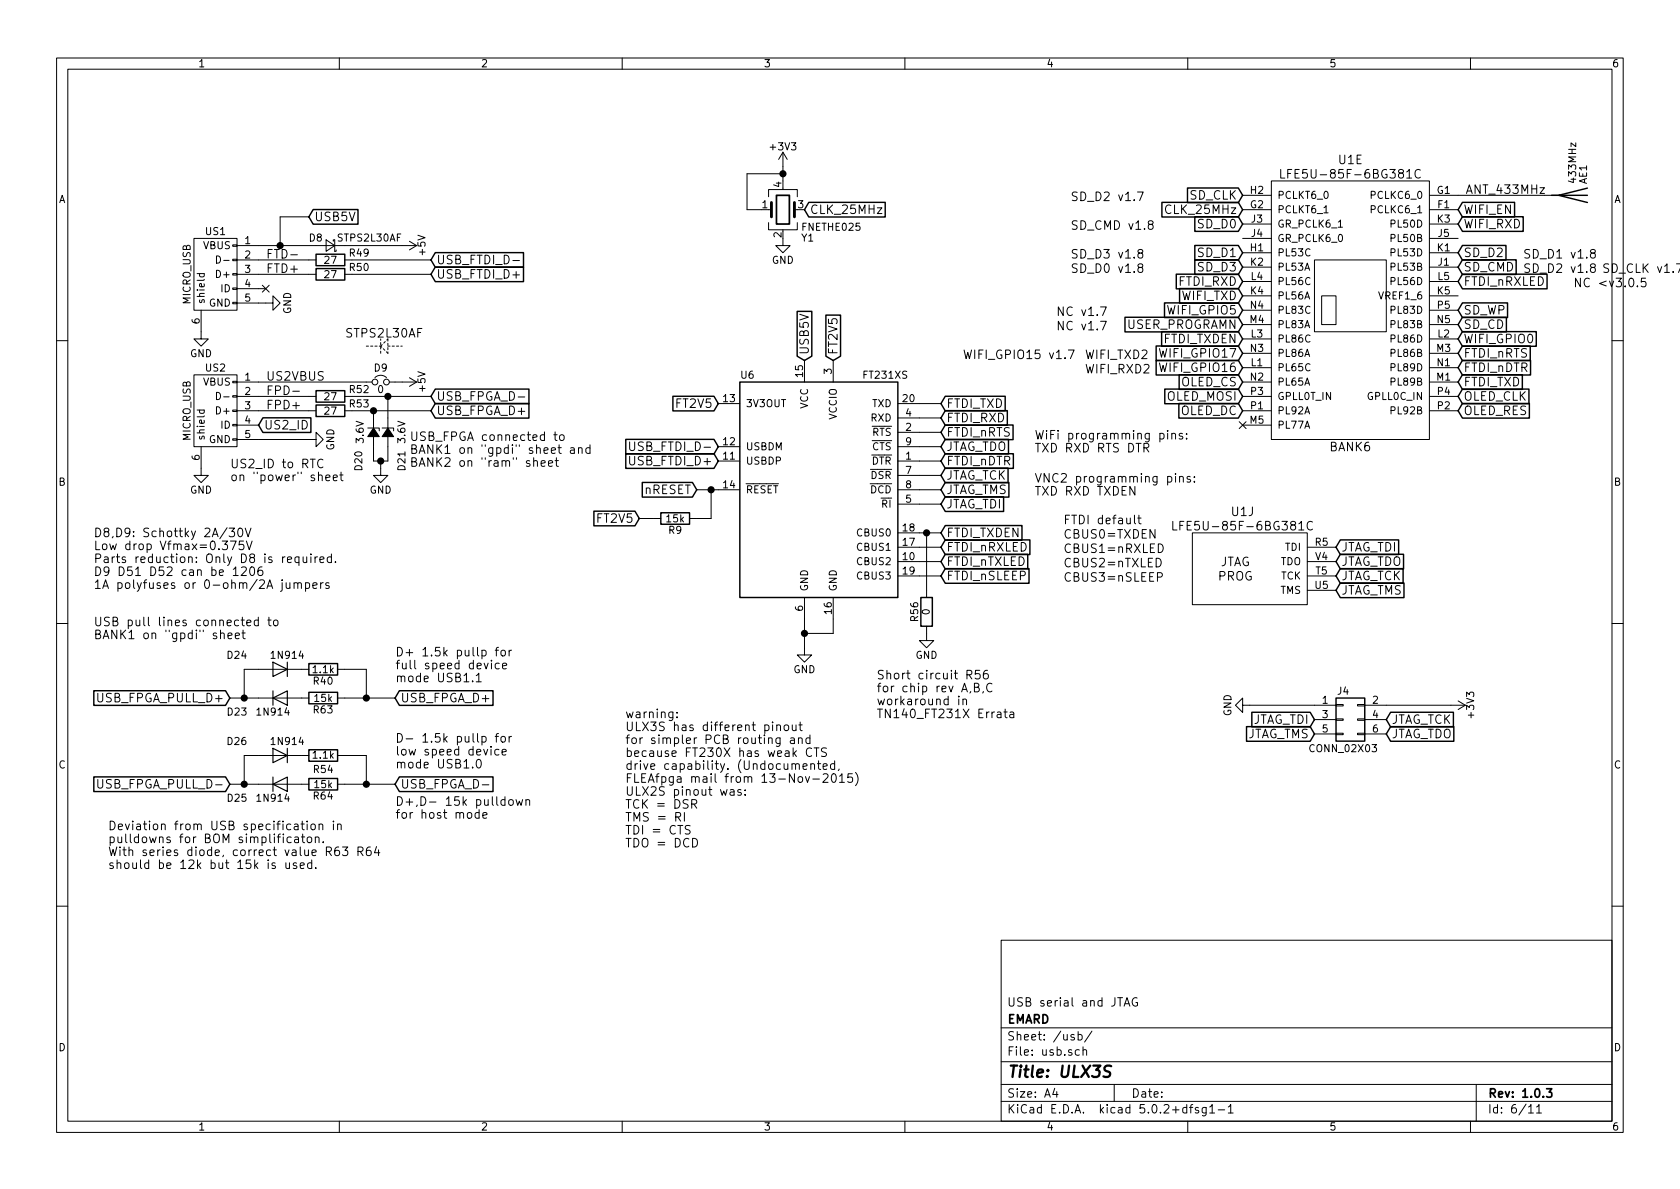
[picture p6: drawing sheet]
<svg xmlns="http://www.w3.org/2000/svg" width="297mm" height="210mm" viewBox="0 0 297 210" stroke-linecap="round" stroke-linejoin="round" font-family="sans-serif">
<g fill="none" stroke="#000" stroke-width=".18">
<path d="M10 10.3h277v189.9h-277zM12 12.2h273v186.1h-273zM60 10.3v1.9M110 10.3v1.9M160 10.3v1.9M210 10.3v1.9M260 10.3v1.9M54.6 38.3h-5.1v5.1M135.9 34.8v-1.3h5.1v1.3M135.9 39.4v1.2h5.1v-1.2M135.9 37.1h.5M138.4 30.7h-6.3v6.4h2.5"/>
<path d="M138.4 26.9v5.1M138.4 26.9l-.7 1.3M138.4 26.9l.8 1.3M140.5 37.1h.5M155.1 36.7h.8l-.8 1.1h.8M201.1 34h1l-.6 1.5M203.3 39.7l-.2-.2v-.3l.2-.2 .5 .2 .1 .2-.2 .2-.6 .2v.6a.48 .48 0 0 0 .7 0 .48 .48 0 0 0-.1-.7h-.1M219.7 34.5h5.1M219.7 37.1h5.1M219.7 39.6h5.1M224.8 32h27.9v45.7h-27.9zM226.4 30v1.5h.8"/>
<path d="M234.1 37.6h.7M251.1 30.1a.62 .62 0 0 0-.7 0 .62 .62 0 0 0-.2 .7 .56 .56 0 0 0 .3 .6 .56 .56 0 0 0 .6-.1M252.7 34.5h22.9M252.7 37.1h5.1M252.7 39.6h5.1M34.3 42.2h7.6v12.7h-7.6zM34.8 48.4h1.3M35.3 48.4v.3l.2 .3 .6-.1v-.5M35.6 54.9v5h1.2l-1.2 1.3-1.3-1.3h1.3M38.3 45.3a.64 .64 0 0 1 .7 .6 .64 .64 0 0 1-.7 .6zM39.5 46h1M41.1 43.3h.8v.3h-.8z"/>
<path d="M41.1 45.8h.8v.3h-.8zM41.1 48.4h.8v.2h-.8zM41.1 50.9h.8v.3h-.8zM41.1 53.5h.8v.2h-.8zM41.9 53.6h6.4v-1.3l1.2 1.3-1.2 1.3v-1.3M41.9 43.4h31.8M41.9 46h14M41.9 48.5h14M41.9 51h5.1M46.4 50.4l1.2 1.3M47.6 50.4l-1.2 1.3M51.4 45.1h1.2"/>
<path d="M57.7 42.4l1.5 1-1.5 1zM58.9 42.7v-.3h.3v2h.2v-.2M61 46h15.2M61 48.5h15.2M72.4 42.7l1.3 .7M73.7 43.4l-1.3 .8M90.7 46.1h1.1M138.4 42.2v1.2h1.3l-1.3 1.3-1.2-1.3h1.2M194.6 56.8h1l-.7 1.5M194.6 54.3h1l-.7 1.5M201.5 44.7l-.3-.2 .1-.3 .2-.1 .5 .1-.1 .5-.6 .1a.48 .48 0 0 0 0 .8 .48 .48 0 0 0 .7-.1l.1-.4-.3-.4M201.5 47.3l-.3-.3 .1-.2 .2-.1 .5 .1-.1 .4-.6 .2a.48 .48 0 0 0 0 .7 .48 .48 0 0 0 .7-.1l.1-.4-.3-.3"/>
<path d="M219.7 44.7h5.1M219.7 47.2h5.1M219.7 59.9h5.1M219.7 42.2h5.1M219.7 52.3h5.1M219.7 49.8h5.1M219.7 57.4h5.1M219.7 54.9h5.1M232.4 46h12.7v12.7h-12.7zM233.7 52.3h2.5v5.1h-2.5zM236.6 40.2h.8M252.7 44.7h5.1"/>
<path d="M252.7 47.2h5.1M252.7 59.9h5.1M252.7 42.2h5.1M252.7 52.3h5.1M252.7 49.8h5.1M252.7 57.4h5.1M252.7 54.9h5.1M281.5 47.3l-.3-.3 .1-.2 .2-.1 .5 .1-.1 .4-.5 .2a.48 .48 0 0 0 0 .7 .48 .48 0 0 0 .6-.1l.1-.4-.3-.3M281.5 44.7l-.3-.2 .1-.3 .2-.1 .5 .1-.1 .5-.5 .1a.48 .48 0 0 0 0 .8 .48 .48 0 0 0 .6-.1l.1-.4-.3-.4M289.5 50.6v.1M291 49.2h-.8v.7l.2-.1h.5l.1 .3v.5l-.2 .1h-.4l-.2-.1M296.4 46.7h.7"/>
<path d="M297.1 47.5l-.3 .7M10 60.2h2M34.3 66.3h7.6v12.7h-7.6zM34.8 72.5h1.3M35.3 72.5v.4l.2 .2 .6-.1v-.5M35.6 79v5.1h1.2l-1.2 1.2-1.3-1.2h1.3M38.3 69.4a.64 .64 0 0 1 .7 .6 .64 .64 0 0 1-.7 .7zM39.5 70.2h1M41.1 67.4h.8v.3h-.8zM41.1 70h.8v.2h-.8zM41.1 72.5h.8v.3h-.8zM41.1 75.1h.8v.2h-.8z"/>
<path d="M41.1 77.6h.8v.2h-.8zM41.9 77.7h14v-1.3l1.2 1.3-1.2 1.3v-1.3M41.9 67.6h23.9M41.9 70.1h14M41.9 72.6h14M41.9 75.2h3.8M51.8 69.2h1.1M61 70.1h15.2M61 72.6h15.2M65 75.7h2.1v.5M66.3 66.8a1.41 1.41 0 0 1 2 0M67.6 75.7h2v.5"/>
<path d="M68.6 70.1v11.4h-2.6v-8.9M68.8 67.6h4.9M72.4 66.8l1.3 .8M73.7 67.6l-1.3 .7M91.6 70.2h1.2M97.9 76.9h.6M98.1 76.4v1.3l.4 .2M98.7 79.2h.5M98.9 78.7v1.3v.1l.3 .1M99 77l.2-.1 .5 .1v.6l-.1 .2-.4 .1-.2-.2zM100.9 79.2h.6v1M101.5 79.5l-.5 .1a.31 .31 0 0 0-.2 .3 .31 .31 0 0 0 .2 .3l.5-.1"/>
<path d="M102.3 79.3l.2-.1h.4v1M102.3 79.2v1M104.3 79.2h-.4l-.2 .1v.7a.48 .48 0 0 0 .6 .1M104.3 78.7v1.5M111.3 78.2l.1 1.3a.48 .48 0 0 0 .7 0l.1-1.3M127 79h3.8M127 71.4h3.8M142.2 63.7v3.9M147.3 63.7v3.9M158.7 76.4h7.7M158.7 73.9h7.7M158.7 79h7.7"/>
<path d="M158.7 71.4h7.7M188.9 61.9h1l-.6 1.5M202.3 79.2l.7-.1 .1-.2-.1-.4-.2-.1h-.5v1.5M202.6 79.2l.5 .7M206.5 76.1v.1M206.5 76.6v1M207.2 76.8l.2-.2 .4 .1v.9M207.2 76.6v1M209.1 76.7a.37 .37 0 0 0-.6 .1l.1 .3 .5 .2-.2 .3h-.4M209.8 77.5v.1M209.8 76.7v.1M219.1 74.6l1.2 1.2"/>
<path d="M219.7 67.6h5.1M219.7 70.1h5.1M219.7 72.6h5.1M219.7 75.2h5.1M219.7 65h5.1M219.7 62.5h5.1M220.3 74.6l-1.2 1.2M252.7 67.6h5.1M252.7 70.1h5.1M252.7 72.6h5.1M252.7 65h5.1M252.7 62.5h5.1"/>
<path d="M285 60.2h2M40.2 93.3l-1.3 2M40.5 93.4h1l-.5 .6 .4 .1v.7l-.2 .1h-.5l-.2-.1M40.7 95.7h1.1l-.7 1.5M42.2 93.5l.2-.1a.82 .82 0 0 1 .6 .6 .82 .82 0 0 1-.3 .8l-.2 .1a.84 .84 0 0 1-.3-1.4zM43.1 95.7h-.8v.7l.2-.1h.5l.1 .2v.5l-.3 .2h-.3l-.2-.2M43.4 93.4l.5 1.5 .5-1.5M43.6 95.7l.5 1.5 .5-1.5M50.8 99l.8-.2-.1-.3h-.4l-.3 .2 .1 .7h.6M52.9 98.5h-.5l-.2 .1v.7a.48 .48 0 0 0 .7 .1M52.9 98.5v1.5M53.6 98.5l.1 .9 .3 .1 .2-.2"/>
<path d="M54.2 98.5v1M55 98v.1M55 98.5v1M55.7 98.5v1M56.1 98.5h-.3l-.1 .2M56.6 99l.7-.2-.1-.3h-.4l-.2 .2v.7h.6M57.1 81.3a.62 .62 0 0 0-.7 0 .62 .62 0 0 0-.2 .8 .57 .57 0 0 0 .3 .5 .57 .57 0 0 0 .6 0M57.6 84.5l.7-.2v-.2l-.5-.1-.2 .2 .1 .7h.6M58.6 98.5h-.4l-.3 .1v.7a.48 .48 0 0 0 .7 .1M58.6 98v1.5M58.9 84.5l.7-.2v-.2l-.5-.1-.2 .2 .1 .7h.6M59.3 99.3v.2"/>
<path d="M60.1 84h.6M60.3 83.5v1.3l.4 .2M67.3 81.5v2.6h1.3l-1.3 1.2-1.3-1.2h1.3M94.4 81.6l.2-.1h.3l.1 1M95.7 82l.7-.2-.1-.3h-.4l-.2 .2 .1 .7h.5M97 82l.7-.2-.1-.3h-.4l-.2 .2 .1 .7h.5M98.4 80.9v1.3v.2l.3 .1M113 91.7h3.8M123.2 86.6h7.6M125.7 86.6v5.1h-3.8M127 81.5h3.8M158.7 81.5h7.7"/>
<path d="M158.7 89.1h7.7M158.7 84.1h7.7M158.7 86.6h7.7M158.7 99.3h7.7M158.7 96.8h7.7M158.7 94.2h7.7M163.8 94.2v11.5M200.6 91.1v1.3l.2 .2M200.7 86v1.5l-.9-1.5v1.5M201.2 91.6h.6M201.4 91.1v1.3v.2h.4M204.2 93.6v1.6l-.9-1.6v1.6"/>
<path d="M204.4 98.7a.77 .77 0 0 1 .9 .8 .77 .77 0 0 1-.9 .7zM204.8 96.2a.77 .77 0 0 1 .9 .7 .77 .77 0 0 1-.9 .8zM207.4 92.2v1.5h.7M207.8 83.7v.2M207.8 84.2v1.1M208.6 84.4v-.1a.37 .37 0 0 1 .6 .1v.9M208.6 84.2v1.1M210.4 84.3l-.3-.1-.2 .2v.3l.5 .1v.4h-.5M210.8 94.2h20.3v12.7h-20.3zM211.2 85.1v.2M211.2 84.3v.1M231.1 99.3h5.1"/>
<path d="M231.1 96.8h5.1M232.1 92.3a.62 .62 0 0 0-.8 0 .62 .62 0 0 0-.2 .8 .56 .56 0 0 0 .3 .5 .56 .56 0 0 0 .7 0M10 110.3h2M39 112.1l.1-.1a.37 .37 0 0 1 .5 .1v.8M40.3 112.4l.7-.1-.1-.3-.4-.1-.2 .2 .1 .8h.5M41.2 100.7l.5-.5v1.6M41.2 101.8h.9M41.6 112.4l.7-.1v-.3l-.5-.1-.2 .2 .1 .8h.6M42.6 109.6h.6M42.7 100.4l.6-.2 .2 .2 .1 .3-1 1.1h1M42.8 111.9h.6M42.8 109.1v1.3l.4 .3"/>
<path d="M43 111.4v1.3l.1 .2h.3M43.6 110.2l.8-.2-.1-.3-.4-.1-.3 .2 .1 .8h.6M44.3 100.4l.4-.2a.97 .97 0 0 1 0 1.6 .84 .84 0 0 1-.4-1.4zM45.7 109.7l-.5-.1-.2 .2v.7a.48 .48 0 0 0 .7 .1M45.7 109.1v1.6M46.3 100.2a.62 .62 0 0 0-.7 .7l.1 .7a.48 .48 0 0 0 .7 0l.1-.5-.2-.2-.4-.1-.3 .3M47.3 109.6h.6M47.5 109.1v1.3l.1 .2 .3 .1M48.4 109.8l.2-.2 .5 .2v.6l-.1 .2-.4 .1-.2-.2zM49.9 103v1.3l-.3 .3M49.9 102.5v.2M50.6 103l.1 1 .4 .1 .2-.2"/>
<path d="M51.3 103v1.1M52 103.2l.2-.2 .4 .1 .1 1M52 103v1.1M52.7 103.2l.2-.2 .3 .1 .1 1M54 103.1l.5-.1 .2 .2v.7a.48 .48 0 0 1-.7 .1M54 103v1.6M54.6 118.4h-11.4v5M55.3 103.6l.8-.2-.1-.3-.5-.1-.2 .2 .1 .8h.6M56.7 103v1.1M57.1 103l-.3 .1-.1 .2M58.2 103.1l-.4-.1-.2 .2 .1 .3 .5 .1v.4h-.6M59.7 118.4h5.1v5"/>
<path d="M84.2 119.5l.5-.5v1.6M86.9 116.8v.1M86.9 117.3v1M87.6 115h.5M88.1 114.5l-.3 .2v1.3M88.3 117.3h-.5l-.2 .2v.5l.1 .2h.6M88.6 115.1l.2-.1 .5 .1 .1 .6-.2 .2-.4 .1-.2-.2zM88.8 117.8l.8-.2-.1-.3h-.4l-.3 .2 .1 .7h.6M90 115v1M90.4 115l-.4 .3M142.2 105.7v10.1h1.3l-1.3 1.3-1.2-1.3h1.2M147.3 105.7v6.3h-5.1"/>
<path d="M158.7 101.8h7.7M163.8 110.7v2.6h1.3l-1.3 1.2-1.2-1.2h1.2M171 119.3l.7-.1 .1-.2v-.3l-.2-.2h-.6v1.6M171.3 119.3l.5 .8M173.2 118.5h-.7l-.1 .7 .2-.1 .6 .1 .1 .2-.1 .5-.2 .2h-.4l-.2-.2M174.6 118.5a.62 .62 0 0 0-.7 .7v.7a.48 .48 0 0 0 .8 0l.1-.5-.2-.2-.4-.1-.3 .3M204.6 102.1l.8-.1 .1-.2-.1-.4-.2-.1h-.6v1.5M231.1 101.8h5.1M231.1 104.4h5.1M285 110.3h2M17.3 137.8v1.4a.48 .48 0 0 0 .8 0l.1-1.4M40.6 123.4h14"/>
<path d="M40.6 138.7h14M54.6 133.6h-11.4v5.1M59.7 133.6h5.1v5.1M59.7 123.4h10.1M59.7 138.7h10.1M83.6 120.4v.2M84.2 120.6h.9M84.4 134.4l.2-.1a.82 .82 0 0 1 .6 .6 .82 .82 0 0 1-.3 .8l-.2 .1a.84 .84 0 0 1-.3-1.4zM85.2 130.3l.5-.1 .3 .3v.4l-.2 .3h-.6M85.3 138.8h1.1M86.8 132v.1M86.8 132.5v1"/>
<path d="M87.6 130.2h.5M88.1 129.7l-.3 .2v1.3M88.2 132.6l-.4-.1-.3 .3v.4l.1 .2h.6M88.6 130.3l.2-.1 .5 .1 .1 .6-.2 .3h-.4l-.2-.1zM88.8 133l.7-.1-.1-.3-.4-.1-.2 .2v.7h.6M90 130.2v1M90.4 130.2l-.4 .3M119.7 126.8v.1M119.7 126v.1M129.1 139.7h.6l.1 .9M129.8 140h-.5a.3 .3 0 0 0-.3 .3 .3 .3 0 0 0 .3 .3h.5M131 139.7l-.3-.1-.3 .2 .1 .2 .5 .2v.4h-.6"/>
<path d="M131.7 139.7v.1M136.6 127.7v.1M136.6 128.2v1M137.3 128.3l.2-.1 .4 .1 .1 .9M137.3 128.2v1M137.9 130.5v1.2l-.3 .3-.3-.1M137.9 130.6l-.4-.1-.2 .1v.7a.48 .48 0 0 0 .6 .1M138.7 128.3l.2-.1 .5 .1v.6l-.1 .2-.4 .1-.2-.1zM139.8 130.6h.6l.1 .9M140.1 128.2l.1 .9 .3 .1 .2-.1M140.5 130.8l-.5 .1a.3 .3 0 0 0-.3 .3 .3 .3 0 0 0 .3 .3l.5-.1M140.7 128.2v1"/>
<path d="M141.2 130.6a.37 .37 0 0 1 .6 .1v.8M141.2 130.5v1M141.2 128.2h.6M141.5 127.7v1.3l.3 .2M142 135.6l.7-.2-.1-.3-.4-.1-.2 .2 .1 .8h.5M143.2 130.6l-.4-.1-.3 .3 .1 .6h.6M143.2 130v1.5M143.4 135.2v-.1a.37 .37 0 0 1 .6 .1v.9M143.4 135v1.1M143.5 132.4a.62 .62 0 0 0-.7 0 .62 .62 0 0 0-.2 .7 .56 .56 0 0 0 .3 .6 .56 .56 0 0 0 .6-.1M143.7 137.8h1.2M143.9 132.3h.9"/>
<path d="M144.4 132.3v1.5M144.5 135h.6M144.7 134.5v1.3l.1 .2 .3 .1M145.5 135.6l.8-.2-.1-.3-.5-.1-.2 .2 .1 .8h.6M145.5 137l.6-.2 .2 .2 .1 .3-.9 1h.9M146.1 132.3a.68 .68 0 0 0-.8 .1v.4l.7 .4v.4a.62 .62 0 0 1-.8 .1M147.1 137l.2-.2a.81 .81 0 0 1 .4 1.4l-.2 .1a.84 .84 0 0 1-.4-1.3zM147.6 135.1l-.5-.1-.3 .3v.5l.2 .2h.6M147.6 134.5v1.6M148.4 136l-.2 .3M148.4 137.3l.5-.5v1.5M148.4 138.3h.9"/>
<path d="M150.7 136.8h-.7l-.1 .7 .2-.1 .5 .1 .1 .2v.5l-.2 .1h-.4l-.2-.1M151.3 136.6a1.7 1.7 0 0 1 0 2.3M169.5 123.6v1M170.3 123.7l.2-.1 .3 .1 .1 .9M170.3 123.6v1M172.3 121.5h.5l.2-.1 .1-.3-.3-.3h-.5v1.5h.5l.4-.3a.41 .41 0 0 0-.4-.5M173.9 122.3l-.2 .2M175.4 120.9a.62 .62 0 0 0-.8 .1 .62 .62 0 0 0-.2 .7 .57 .57 0 0 0 .3 .6 .57 .57 0 0 0 .7-.1M177.5 125.9h.6M177.7 125.4v1.3l.4 .2M178.6 126h.6v.9M179.2 126.3h-.5a.3 .3 0 0 0-.2 .3 .3 .3 0 0 0 .2 .3l.5-.1"/>
<path d="M219.7 124.7v-1.3l-1.3 1.3 1.3 1.3v-1.3h16.5M232.4 127.2h3.8M232.4 129.8h3.8M236.2 129.7h1.3v.2h-1.3zM236.2 127.1h1.3v.3h-1.3zM236.2 124.6h1.3v.2h-1.3zM240 129.7h1.3v.2h-1.3zM240 127.1h1.3v.3h-1.3zM240 124.6h1.3v.2h-1.3zM241.3 124.7h17.8M241.3 127.2h3.8M241.3 129.8h3.8"/>
<path d="M257.8 123.9l1.3 .8M259.1 124.7l-1.3 .8M48.6 152.6h-.3l-.2 .2v.2l.5 .2v.3h-.5M50.5 152.6l.1 .9 .4 .1 .2-.2M51.2 152.6v1M51.5 148.1l-.4-.1-.3 .1v.8a.48 .48 0 0 0 .7 0M52.1 148.1h.6l.1 .9M52.4 152.6a.37 .37 0 0 0-.6 .2l.1 .2 .6 .3-.2 .3-.5-.1M52.8 148.4h-.5a.31 .31 0 0 0-.2 .3 .31 .31 0 0 0 .2 .3l.5-.1M53.1 153.1l.7-.2-.1-.3h-.4l-.2 .2 .1 .7h.5M53.2 145.7h.6M53.3 148h.6"/>
<path d="M53.4 145.2v1.3l.4 .2M53.5 147.5v1.3l.4 .2M54.3 145.2v.1M54.3 145.7v1M54.4 148.1l.2-.1 .4 .1 .1 .6-.1 .2-.4 .1-.2-.1zM55 145.8l.2-.1 .5 .1 .1 .6-.2 .3h-.4l-.2-.1zM55.1 152.6h-.4l-.2 .1v.7a.48 .48 0 0 0 .6 .1M55.1 152.1v1.5M55.8 148.1a.37 .37 0 0 1 .6 .1v.8M55.8 148v1M55.8 153.4v.2M56.4 145.8h.1a.37 .37 0 0 1 .6 .1v.8"/>
<path d="M56.4 145.7v1M57.1 148.9v.1M57.7 150.6l.7-.1 .2-.2-.1-.4-.2-.1h-.6v1.5M58.1 150.6l.5 .7M59 145.2v.1M59 145.7v1M59.7 145.8l.2-.1 .3 .1 .1 .9M59.7 145.7v1M59.9 149.8a.59 .59 0 0 0-.7 .6v.7a.48 .48 0 0 0 .8 0v-.5l-.1-.2h-.4l-.3 .2M60.6 149.8h.9l-.5 .6 .4 .1v.6l-.2 .2h-.4l-.2-.2M63.3 150.6l.7-.1 .2-.2-.1-.4-.2-.1h-.6v1.5M63.7 150.6l.5 .7"/>
<path d="M65.5 149.8a.59 .59 0 0 0-.7 .6v.7a.48 .48 0 0 0 .8 0v-.5l-.1-.2h-.5l-.2 .2M66.6 149.7l-.4 1.1h1M66.9 150.3v1M84.7 143.8l-.4-.1-.3 .3v.4l.2 .2h.5M84.7 143.2v1.5M85.4 144.2l.7-.2-.1-.2-.4-.1-.2 .2v.7h.6M89.3 141.5l-.5-.1-.2 .3v.4l.1 .2h.6M89.3 140.9v1.5M90 141.5l.2-.1 .5 .1 .1 .6-.2 .2-.4 .1-.2-.1zM91.2 141.4l.3 1 .3-.7 .3 .7 .3-1M93 141.5h.1a.37 .37 0 0 1 .5 .1v.8M93 141.4v1"/>
<path d="M119.5 144.5l.7-.1 .1-.2v-.4l-.2-.1h-.6v1.5M119.8 144.5l.5 .7M121 143.7v1.5M122 146a.62 .62 0 0 0-.8 .1v.5l.7 .2 .1 .4-.3 .3-.5-.1M122.3 142.2l.7-.1 .2-.2-.1-.4-.2-.1h-.6v1.5M122.5 148.3a.77 .77 0 0 1 .8 .7 .77 .77 0 0 1-.8 .8zM122.7 142.2l.5 .7M131.7 140.5v.1M10 160.2h2M177 166.3h108v32h-108zM197.6 176.4h.9M198.8 177.9l.5-1.5 .5 1.5"/>
<path d="M198.9 177.5h.7M201 176.5a.7 .7 0 0 0-.8 .7 .7 .7 0 0 0 .8 .6l.1-.5h-.3M285 160.2h2M60 198.3v1.9M110 198.3v1.9M160 198.3v1.9M177 194.8h108M177 191.8h108M177 187.8h108M177 181.8h108M186.5 192.5l-.4 1h1M186.8 193v1"/>
<path d="M189.9 183a.37 .37 0 0 0-.6 .1l.1 .3 .5 .1 .1 .1-.2 .3-.5-.1M190.6 183l.5-.1 .2 .3v.6l-.2 .1-.5-.1M190.6 182.4v1.5M190.8 185.7l-.4-.1-.3 .3 .1 .6 .2 .1 .4-.1M191.5 185.7l.2-.1 .3 .1 .1 .9M191.5 185.1v1.5M193.1 182.3l-1.3 2M197 191.8v3M210 198.3v1.9M210.3 195.8h.6M210.9 195.3l-.4 .2v1.3M211.9 195.9l-.4-.1-.2 .2 .1 .3 .5 .1v.3h-.6"/>
<path d="M213.3 195.8v1.2l-.3 .3h-.4M213.3 195.9l-.5-.1-.3 .3 .1 .6 .2 .1 .5-.1M213.9 195.8l.4-.5v1.5M213.9 196.8h.9M215.4 196.3h1.1M217.2 195.8l.4-.5v1.5M217.2 196.8h.8M260 198.3v1.9M261 191.8v6.5M270.3 195.8l.4-.5v1.5M270.3 196.8h.8M271.7 195.8l.4-.5v1.5"/>
<path d="M271.7 196.8h.8"/>
<circle cx="66.3" cy="67.6" r=".51"/>
<circle cx="68.3" cy="67.6" r=".51"/>
</g>
<path d="M137.3 34.5h2.3v5.1h-2.3zM273.5 192.5h.9l-.5 .6 .4 .1v.7l-.2 .1-.6-.1" fill="none" stroke="#000" stroke-width=".3"/>
<path d="M196.5 188.5l-.3-.1-.7 .1a.47 .47 0 0 0-.2 .5 .47 .47 0 0 0 .3 .4l.4 .1a.48 .48 0 0 1 .3 .5 .48 .48 0 0 1-.4 .4l-.8-.1" fill="none" stroke="#000" stroke-width=".41"/>
<g fill="none" stroke="#000" stroke-width=".25">
<path d="M55.4 37.1h7.9v2.5h-7.9l-.8-1.3zM143 35.8h13.5v2.6h-13.5l-.8-1.3zM205.4 35.8h13.5l.8 1.3-.8 1.3h-13.5zM210 33.2h8.9l.8 1.3-.8 1.3h-8.9zM211.3 38.3h7.6l.8 1.3-.8 1.3h-7.6zM258.6 38.3h10.7v2.6h-10.7l-.8-1.3zM258.6 35.8h9.2v2.6h-9.2l-.8-1.3zM274.3 34.5h6.4M280.7 33.3l-5.1 1.2 5.1 1.3M55.9 45h5.1v2h-5.1zM55.9 47.5h5.1v2h-5.1zM77 44.7h15.6v2.6h-15.6l-.8-1.3z"/>
<path d="M77 47.2h15.6v2.6h-15.6l-.8-1.3zM140.9 55.1h2.6v7.9l-1.3 .7-1.3-.7zM146 55.7h2.6v7.3l-1.3 .7-1.3-.7zM198.9 56.1h20l.8 1.3-.8 1.3h-20zM205.4 58.6h13.5l.8 1.3-.8 1.3h-13.5zM205.9 53.6h13l.8 1.3-.8 1.3h-13zM208 48.5h10.9l.8 1.3-.8 1.3h-10.9zM208.6 51h10.3l.8 1.3-.8 1.3h-10.3zM211.3 45.9h7.6l.8 1.3-.8 1.3h-7.6zM211.3 43.4h7.6l.8 1.3-.8 1.3h-7.6zM258.6 58.6h13v2.6h-13l-.8-1.3zM258.6 43.4h7.7v2.6h-7.7l-.8-1.3z"/>
<path d="M258.6 45.9h9.5v2.6h-9.5l-.8-1.3zM258.6 53.6h7.9v2.6h-7.9l-.8-1.3zM258.6 56.1h7.7v2.6h-7.7l-.8-1.3zM258.6 48.5h14.9v2.6h-14.9l-.8-1.3zM46.5 73.9h8.5v2.6h-8.5l-.8-1.3zM55.9 69.1h5.1v2h-5.1zM55.9 71.6h5.1v2.1h-5.1zM77 68.8h16.5v2.6h-16.5l-.8-1.3zM77 71.3h16.5v2.6h-16.5l-.8-1.3zM110.6 77.7h15.6l.8 1.3-.8 1.3h-15.6zM119 70.1h7.2l.8 1.3-.8 1.3h-7.2zM130.8 67.6h27.9v38.1h-27.9z"/>
<path d="M167.1 77.7h11.2v2.6h-11.2l-.7-1.3zM167.1 70.1h10.6v2.6h-10.6l-.7-1.3zM167.1 72.6h11v2.6h-11l-.7-1.3zM167.1 75.2h12v2.5h-12l-.7-1.3zM204.4 63.7h14.5l.8 1.3-.8 1.3h-14.5zM204.4 61.2h14.5l.8 1.3-.8 1.3h-14.5zM205.9 68.8h13l.8 1.3-.8 1.3h-13zM208.4 71.3h10.5l.8 1.3-.8 1.3h-10.5zM208.5 66.3h10.4l.8 1.3-.8 1.3h-10.4zM258.6 66.3h10.6v2.6h-10.6l-.8-1.3zM258.6 61.2h12v2.6h-12l-.8-1.3zM258.6 63.7h12v2.6h-12l-.8-1.3z"/>
<path d="M258.6 71.3h11.8v2.6h-11.8l-.8-1.3zM258.6 68.8h11.7v2.6h-11.7l-.8-1.3zM105 90.4h7.3l.7 1.3-.7 1.3h-7.3zM110.6 80.2h15.6l.8 1.3-.8 1.3h-15.6zM113.6 85.3h8.8l.8 1.3-.8 1.3h-8.8zM116.8 90.7h5.1v2h-5.1zM167.1 82.8h11.1v2.6h-11.1l-.7-1.3zM167.1 87.9h10.3v2.5h-10.3l-.7-1.3zM167.1 85.3h11.3v2.6h-11.3l-.7-1.3zM167.1 80.2h12.1v2.6h-12.1l-.7-1.3zM167.1 92.9h13.6v2.6h-13.6l-.7-1.3zM167.1 95.5h15v2.6h-15l-.7-1.3z"/>
<path d="M167.1 98h14.6v2.6h-14.6l-.7-1.3zM237 95.5h10.3v2.6h-10.3l-.8-1.3zM237 98h11.2v2.6h-11.2l-.8-1.3zM54.6 117.3h5.1v2.1h-5.1zM162.8 105.7h2v5h-2zM167.1 100.6h14.8v2.5h-14.8l-.7-1.3zM237 100.6h11.1v2.5h-11.1l-.8-1.3zM237 103.1h11.2v2.6h-11.2l-.8-1.3zM16.6 122.1h23.3l.7 1.3-.7 1.3h-23.3zM16.6 137.4h23.3l.7 1.3-.7 1.3h-23.3zM54.6 132.6h5.1v2h-5.1zM54.6 122.4h5.1v2.1h-5.1z"/>
<path d="M54.6 137.7h5.1v2h-5.1zM70.6 122.1h16.6v2.6h-16.6l-.8-1.3zM70.6 137.4h16.6v2.6h-16.6l-.8-1.3zM220.4 128.5h11.2l.8 1.3-.8 1.3h-11.2zM221.3 126h10.3l.8 1.2-.8 1.3h-10.3zM236.2 123.4h5.1v7.7h-5.1zM245.9 128.5h11.1v2.6h-11.1l-.8-1.3zM245.9 126h11.1v2.5h-11.1l-.8-1.3z"/>
</g>
<g fill="#000" stroke="#000" stroke-width=".25">
<circle cx="138.4" cy="30.7" r=".51"/>
<circle cx="49.5" cy="43.4" r=".51"/>
<circle cx="66" cy="72.6" r=".51"/>
<circle cx="68.6" cy="70.1" r=".51"/>
<circle cx="67.3" cy="81.5" r=".51"/>
<circle cx="125.7" cy="86.6" r=".51"/>
<circle cx="163.8" cy="94.2" r=".51"/>
<circle cx="142.2" cy="112" r=".51"/>
<circle cx="43.2" cy="123.4" r=".51"/>
<circle cx="43.2" cy="138.7" r=".51"/>
<circle cx="64.8" cy="123.4" r=".51"/>
<circle cx="64.8" cy="138.7" r=".51"/>
</g>
<path d="M66 75.7l1.1 1.5h-2.1zM68.6 75.7l1 1.5h-2z" fill="#000" stroke="#000" stroke-width=".18"/>
<path d="M136.4 35.8v2.5M140.5 35.8v2.5" fill="none" stroke="#000" stroke-width=".51"/>
<path d="M48.3 117.1l2.5 1.3-2.5 1.2zM50.8 117.1v2.5M48.3 123.4l2.5-1.2v2.5zM48.3 138.7l2.5-1.3v2.5zM48.3 132.3l2.5 1.3-2.5 1.3zM48.3 122.2v2.5M48.3 137.4v2.5M50.8 132.3v2.6" fill="none" stroke="#000" stroke-width=".2"/>
<path d="M68.6 59.9v2.6M64.8 61.2h2.5M67.3 62.5v-2.6M67.3 61.2l1.3-1.3M68.6 62.5l-1.3-1.3M68.6 61.2h2.5" fill="none" stroke="#000" stroke-width=".18" stroke-dasharray=".4 .4"/>
<text font-size="2.8" x="178" y="190.5">Title: ULX3S</text>
<g font-size="2.1">
<text x="236.7" y="29">U1E</text>
<text x="189.2" y="35.6">SD_D2 v1.7</text>
<text x="210.3" y="35.3">SD_CLK</text>
<text x="228.1" y="31.6">LFE5U-85F-6BG381C</text>
<text x="259.1" y="34.3">ANT_433MHz</text>
<text x="55.5" y="39.1">USB5V</text>
<text x="143.2" y="37.8">CLK_25MHz</text>
<text x="189.2" y="40.6">SD_CMD v1.8</text>
<text x="206.5" y="37.8">CLK_25MHz</text>
<text x="212" y="40.4">SD_D0</text>
<text x="258.7" y="40.4">WIFI_RXD</text>
<text x="258.7" y="37.8">WIFI_EN</text>
<text x="47" y="45.7">FTD-</text>
<text x="77.1" y="46.7">USB_FTDI_D-</text>
<text x="189.2" y="45.7">SD_D3 v1.8</text>
<text x="212" y="45.5">SD_D1</text>
<text x="258.7" y="45.5">SD_D2</text>
<text x="269.2" y="45.7">SD_D1 v1.8</text>
<text x="47" y="48.3">FTD+</text>
<text x="77.1" y="49.3">USB_FTDI_D+</text>
<text x="189.2" y="48.3">SD_D0 v1.8</text>
<text x="208.4" y="50.5">FTDI_RXD</text>
<text x="208.9" y="53.1">WIFI_TXD</text>
<text x="212" y="48">SD_D3</text>
<text x="258.7" y="48">SD_CMD</text>
<text x="258.7" y="50.5">FTDI_nRXLED</text>
<text x="269.2" y="48.3">SD_D2 v1.8</text>
<text x="278.1" y="50.8">NC &lt;v3.0.5</text>
<text x="283.2" y="48.3">SD_CLK v1.7</text>
<text x="61" y="59.7">STPS2L30AF</text>
<text x="186.7" y="58.4">NC v1.7</text>
<text x="186.7" y="55.9">NC v1.7</text>
<text x="199.1" y="58.2">USER_PROGRAMN</text>
<text x="206.7" y="55.6">WIFI_GPIO5</text>
<text x="258.7" y="55.6">SD_WP</text>
<text x="258.7" y="58.2">SD_CD</text>
<text x="143" y="62.8" transform="rotate(-90 143 62.8)">USB5V</text>
<text x="148.1" y="62.8" transform="rotate(-90 148.1 62.8)">FT2V5</text>
<text x="170.2" y="63.5">WIFI_GPIO15 v1.7</text>
<text x="191.8" y="63.5">WIFI_TXD2</text>
<text x="205.5" y="65.8">WIFI_GPIO16</text>
<text x="205.5" y="63.2">WIFI_GPIO17</text>
<text x="205.7" y="60.7">FTDI_TXDEN</text>
<text x="258.7" y="63.2">FTDI_nRTS</text>
<text x="258.7" y="65.8">FTDI_nDTR</text>
<text x="258.7" y="60.7">WIFI_GPIO0</text>
<text x="47" y="69.8">FPD-</text>
<text x="47" y="67.3">US2VBUS</text>
<text x="77.1" y="70.9">USB_FPGA_D-</text>
<text x="191.8" y="66">WIFI_RXD2</text>
<text x="206.3" y="70.9">OLED_MOSI</text>
<text x="208.8" y="68.3">OLED_CS</text>
<text x="258.7" y="68.3">FTDI_TXD</text>
<text x="258.7" y="70.9">OLED_CLK</text>
<text x="46.6" y="75.9">US2_ID</text>
<text x="47" y="72.4">FPD+</text>
<text x="72.4" y="78">USB_FPGA connected to</text>
<text x="77.1" y="73.4">USB_FPGA_D+</text>
<text x="119.7" y="72.1">FT2V5</text>
<text x="167.3" y="72.1">FTDI_TXD</text>
<text x="167.3" y="74.7">FTDI_RXD</text>
<text x="167.3" y="77.2">FTDI_nRTS</text>
<text x="182.9" y="77.7">WiFi programming pins:</text>
<text x="208.7" y="73.4">OLED_DC</text>
<text x="258.7" y="73.4">OLED_RES</text>
<text x="40.6" y="82.8">US2_ID to RTC</text>
<text x="72.4" y="80.3">BANK1 on &quot;gpdi&quot; sheet and</text>
<text x="72.4" y="82.5">BANK2 on &quot;ram&quot; sheet</text>
<text x="111.8" y="82.3">USB_FTDI_D+</text>
<text x="112.3" y="79.8">USB_FTDI_D-</text>
<text x="167.3" y="79.8">JTAG_TDO</text>
<text x="167.3" y="82.3">FTDI_nDTR</text>
<text x="182.9" y="80">TXD RXD RTS DTR</text>
<text x="235.1" y="79.8">BANK6</text>
<text x="40.6" y="85.1">on &quot;power&quot; sheet</text>
<text x="113.9" y="87.4">nRESET</text>
<text x="167.3" y="84.8">JTAG_TCK</text>
<text x="167.3" y="89.9">JTAG_TDI</text>
<text x="167.3" y="87.4">JTAG_TMS</text>
<text x="182.9" y="85.3">VNC2 programming pins:</text>
<text x="182.9" y="87.6">TXD RXD TXDEN</text>
<text x="16.5" y="95">D8,D9: Schottky 2A/30V</text>
<text x="105.7" y="92.5">FT2V5</text>
<text x="167.3" y="95">FTDI_TXDEN</text>
<text x="188" y="95.2">CBUS0=TXDEN</text>
<text x="188" y="92.7">FTDI default</text>
<text x="209.1" y="93.8">LFE5U-85F-6BG381C</text>
<text x="217.8" y="91.3">U1J</text>
<text x="16.5" y="97.3">Low drop Vfmax=0.375V</text>
<text x="16.5" y="99.6">Parts reduction: Only D8 is required.</text>
<text x="16.5" y="101.8">D9 D51 D52 can be 1206</text>
<text x="167.3" y="97.5">FTDI_nRXLED</text>
<text x="167.3" y="100.1">FTDI_nTXLED</text>
<text x="188" y="97.8">CBUS1=nRXLED</text>
<text x="188" y="100.3">CBUS2=nTXLED</text>
<text x="215.6" y="100.1">JTAG</text>
<text x="237.1" y="97.5">JTAG_TDI</text>
<text x="237.1" y="100.1">JTAG_TDO</text>
<text x="16.5" y="104.1">1A polyfuses or 0-ohm/2A jumpers</text>
<text x="167.3" y="102.6">FTDI_nSLEEP</text>
<text x="188" y="102.9">CBUS3=nSLEEP</text>
<text x="215.3" y="102.7">PROG</text>
<text x="237.1" y="102.6">JTAG_TCK</text>
<text x="237.1" y="105.2">JTAG_TMS</text>
<text x="16.5" y="110.7">USB pull lines connected to</text>
<text x="16.5" y="113">BANK1 on &quot;gpdi&quot; sheet</text>
<text x="69.8" y="116.1">D+ 1.5k pullp for</text>
<text x="69.8" y="118.4">full speed device</text>
<text x="17.5" y="124.2">USB_FPGA_PULL_D+</text>
<text x="69.8" y="120.6">mode USB1.1</text>
<text x="70.8" y="124.2">USB_FPGA_D+</text>
<text x="154.9" y="120.1">Short circuit R56</text>
<text x="154.9" y="122.4">for chip rev A,B,C</text>
<text x="154.9" y="124.7">workaround in</text>
<text x="69.8" y="131.3">D- 1.5k pullp for</text>
<text x="110.5" y="127">warning:</text>
<text x="110.5" y="129.3">ULX3S has different pinout</text>
<text x="110.5" y="131.6">for simpler PCB routing and</text>
<text x="154.9" y="127">TN140_FT231X Errata</text>
<text x="220.2" y="130.6">JTAG_TMS</text>
<text x="221.2" y="128">JTAG_TDI</text>
<text x="246" y="130.6">JTAG_TDO</text>
<text x="246" y="128">JTAG_TCK</text>
<text x="69.8" y="133.6">low speed device</text>
<text x="69.8" y="135.9">mode USB1.0</text>
<text x="110.5" y="133.9">because FT230X has weak CTS</text>
<text x="110.5" y="136.1">drive capability. (Undocumented,</text>
<text x="18" y="139.4">USB_FPGA_PULL_D-</text>
<text x="69.8" y="142.5">D+,D- 15k pulldown</text>
<text x="70.8" y="139.4">USB_FPGA_D-</text>
<text x="110.5" y="138.4">FLEAfpga mail from 13-Nov-2015)</text>
<text x="110.5" y="140.7">ULX2S pinout was:</text>
<text x="110.5" y="143">TCK = DSR</text>
<text x="19" y="146.8">Deviation from USB specification in</text>
<text x="19" y="149.1">pulldowns for BOM simplificaton.</text>
<text x="69.8" y="144.8">for host mode</text>
<text x="110.5" y="145.3">TMS = RI</text>
<text x="110.5" y="147.6">TDI = CTS</text>
<text x="110.5" y="149.9">TDO = DCD</text>
<text x="19" y="151.4">With series diode, correct value R63 R64</text>
<text x="19" y="153.7">should be 12k but 15k is used.</text>
<text x="178" y="178">USB serial and JTAG</text>
<text x="178" y="184">Sheet: /usb/</text>
<text x="178" y="181">EMARD</text>
<text x="178" y="186.7">File: usb.sch</text>
<text x="178" y="196.9">KiCad E.D.A. kicad 5.0.2+dfsg1-1</text>
<text x="178" y="194.1">Size: A4</text>
<text x="200" y="194.1">Date:</text>
<text x="263" y="194.1">Rev: 1.0.3</text>
<text x="263" y="196.9">Id: 6/11</text>
</g>
<g font-size="1.8">
<text x="35" y="11.9">1</text>
<text x="85" y="11.9">2</text>
<text x="135" y="11.9">3</text>
<text x="185" y="11.9">4</text>
<text x="235" y="11.9">5</text>
<text x="285" y="11.9">6</text>
<text x="136.3" y="26.6">+3V3</text>
<text x="10.4" y="35.9">A</text>
<text x="138.2" y="33.1" transform="rotate(-90 138.2 33.1)">4</text>
<text x="221.1" y="34.3">H2</text>
<text x="225.8" y="35.2">PCLKT6_0</text>
<text x="242.7" y="35.2">PCLKC6_0</text>
<text x="254.1" y="34.3">G1</text>
<text x="278.7" y="32.1" transform="rotate(-90 278.7 32.1)">433MHz</text>
<text x="280.6" y="32.5" transform="rotate(-90 280.6 32.5)">AE1</text>
<text x="285.4" y="35.9">A</text>
<text x="36.4" y="41.6">US1</text>
<text x="134.8" y="36.8">1</text>
<text x="141.1" y="36.8">3</text>
<text x="142" y="40.8">FNETHE025</text>
<text x="221.1" y="36.8">G2</text>
<text x="221.3" y="39.4">J3</text>
<text x="221.3" y="41.9">J4</text>
<text x="225.8" y="37.7">PCLKT6_1</text>
<text x="225.8" y="40.3">GR_PCLK6_1</text>
<text x="242.7" y="37.7">PCLKC6_1</text>
<text x="246.2" y="40.3">PL50D</text>
<text x="254.2" y="39.4">K3</text>
<text x="254.3" y="36.8">F1</text>
<text x="254.3" y="41.9">J5</text>
<text x="36" y="44.1">VBUS</text>
<text x="43.3" y="43.2">1</text>
<text x="43.3" y="45.7">2</text>
<text x="54.7" y="42.7">D8</text>
<text x="57.5" y="46.7">27</text>
<text x="59.8" y="42.7">STPS2L30AF</text>
<text x="61.9" y="45.4">R49</text>
<text x="61.9" y="47.9">R50</text>
<text x="75.2" y="45" transform="rotate(-90 75.2 45)">+5V</text>
<text x="136.5" y="46.7">GND</text>
<text x="138.2" y="42" transform="rotate(-90 138.2 42)">2</text>
<text x="141.8" y="42.7">Y1</text>
<text x="221.1" y="44.4">H1</text>
<text x="221.1" y="47">K2</text>
<text x="225.8" y="45.3">PL53C</text>
<text x="225.8" y="47.9">PL53A</text>
<text x="225.8" y="42.8">GR_PCLK6_0</text>
<text x="246.2" y="47.9">PL53B</text>
<text x="246.2" y="45.3">PL53D</text>
<text x="246.2" y="42.8">PL50B</text>
<text x="254.2" y="44.4">K1</text>
<text x="254.3" y="47">J1</text>
<text x="33.7" y="53.8" transform="rotate(-90 33.7 53.8)">MICRO_USB</text>
<text x="36.2" y="53.8" transform="rotate(-90 36.2 53.8)">shield</text>
<text x="38.6" y="49.1">D+</text>
<text x="39.1" y="51.7">ID</text>
<text x="43.3" y="48.3">3</text>
<text x="43.3" y="50.8">4</text>
<text x="43.3" y="53.3">5</text>
<text x="57.5" y="49.2">27</text>
<text x="221.1" y="52.1">K4</text>
<text x="221.2" y="49.5">L4</text>
<text x="225.8" y="53">PL56A</text>
<text x="225.8" y="50.4">PL56C</text>
<text x="244" y="53">VREF1_6</text>
<text x="246.2" y="50.4">PL56D</text>
<text x="254.2" y="52.1">K5</text>
<text x="254.3" y="49.5">L5</text>
<text x="35.3" y="57.2" transform="rotate(-90 35.3 57.2)">6</text>
<text x="37" y="54.2">GND</text>
<text x="51.5" y="55.5" transform="rotate(-90 51.5 55.5)">GND</text>
<text x="221" y="57.1">M4</text>
<text x="221.1" y="54.6">N4</text>
<text x="221.2" y="59.7">L3</text>
<text x="225.8" y="58">PL83A</text>
<text x="225.8" y="55.5">PL83C</text>
<text x="246.2" y="58">PL83B</text>
<text x="246.2" y="55.5">PL83D</text>
<text x="254.2" y="57.1">N5</text>
<text x="254.2" y="54.6">P5</text>
<text x="254.3" y="59.7">L2</text>
<text x="33.6" y="63.2">GND</text>
<text x="36.4" y="65.7">US2</text>
<text x="66.2" y="65.7">D9</text>
<text x="221.1" y="62.2">N3</text>
<text x="221.2" y="64.8">L1</text>
<text x="225.8" y="65.7">PL65C</text>
<text x="225.8" y="60.6">PL86C</text>
<text x="225.8" y="63.1">PL86A</text>
<text x="246.2" y="65.7">PL89D</text>
<text x="246.2" y="60.6">PL86D</text>
<text x="246.2" y="63.1">PL86B</text>
<text x="254.1" y="62.2">M3</text>
<text x="254.2" y="64.8">N1</text>
<text x="36" y="68.2">VBUS</text>
<text x="43.3" y="67.3">1</text>
<text x="43.3" y="69.8">2</text>
<text x="57.5" y="70.8">27</text>
<text x="61.9" y="69.5">R52</text>
<text x="66.8" y="69.5">0</text>
<text x="75.2" y="69.2" transform="rotate(-90 75.2 69.2)">+5V</text>
<text x="127.9" y="71.1">13</text>
<text x="131" y="67">U6</text>
<text x="142" y="66.6" transform="rotate(-90 142 66.6)">15</text>
<text x="147.1" y="66.1" transform="rotate(-90 147.1 66.1)">3</text>
<text x="152.8" y="67">FT231XS</text>
<text x="159.7" y="71.1">20</text>
<text x="221.1" y="67.3">N2</text>
<text x="221.2" y="69.8">P3</text>
<text x="225.8" y="68.2">PL65A</text>
<text x="225.8" y="70.7">GPLL0T_IN</text>
<text x="242" y="70.7">GPLL0C_IN</text>
<text x="246.2" y="68.2">PL89B</text>
<text x="254.1" y="67.3">M1</text>
<text x="254.2" y="69.8">P4</text>
<text x="33.7" y="77.9" transform="rotate(-90 33.7 77.9)">MICRO_USB</text>
<text x="36.2" y="78" transform="rotate(-90 36.2 78)">shield</text>
<text x="38.6" y="73.3">D+</text>
<text x="39.1" y="75.8">ID</text>
<text x="43.3" y="72.4">3</text>
<text x="43.3" y="74.9">4</text>
<text x="43.3" y="77.5">5</text>
<text x="57.5" y="73.3">27</text>
<text x="61.9" y="72.1">R53</text>
<text x="131.8" y="72">3V3OUT</text>
<text x="142.9" y="72.3" transform="rotate(-90 142.9 72.3)">VCC</text>
<text x="148" y="74.2" transform="rotate(-90 148 74.2)">VCCIO</text>
<text x="154" y="74.5">RXD</text>
<text x="154.2" y="77.1">RTS</text>
<text x="154.2" y="72">TXD</text>
<text x="160.2" y="76.2">2</text>
<text x="160.2" y="73.7">4</text>
<text x="221" y="74.9">M5</text>
<text x="221.2" y="72.4">P1</text>
<text x="225.8" y="73.3">PL92A</text>
<text x="225.8" y="75.8">PL77A</text>
<text x="246.2" y="73.3">PL92B</text>
<text x="254.2" y="72.4">P2</text>
<text x="35.3" y="81.4" transform="rotate(-90 35.3 81.4)">6</text>
<text x="37" y="78.4">GND</text>
<text x="59.1" y="79.7" transform="rotate(-90 59.1 79.7)">GND</text>
<text x="64.1" y="83.2" transform="rotate(-90 64.1 83.2)">D20</text>
<text x="64.3" y="78.3" transform="rotate(-90 64.3 78.3)">3.6V</text>
<text x="71.7" y="83.2" transform="rotate(-90 71.7 83.2)">D21</text>
<text x="71.7" y="78.3" transform="rotate(-90 71.7 78.3)">3.6V</text>
<text x="127.9" y="81.3">11</text>
<text x="127.9" y="78.7">12</text>
<text x="131.8" y="82.2">USBDP</text>
<text x="131.8" y="79.6">USBDM</text>
<text x="154.1" y="82.2">DTR</text>
<text x="154.2" y="79.6">CTS</text>
<text x="160.2" y="81.3">1</text>
<text x="160.2" y="83.8">7</text>
<text x="160.2" y="78.7">9</text>
<text x="10.4" y="85.9">B</text>
<text x="33.6" y="87.3">GND</text>
<text x="65.4" y="87.3">GND</text>
<text x="127.9" y="86.4">14</text>
<text x="131.8" y="87.2">RESET</text>
<text x="153.9" y="87.2">DCD</text>
<text x="154" y="84.7">DSR</text>
<text x="156" y="89.8">RI</text>
<text x="160.2" y="88.9">5</text>
<text x="160.2" y="86.4">8</text>
<text x="285.4" y="85.9">B</text>
<text x="117.9" y="92.4">15k</text>
<text x="118.3" y="94.4">R9</text>
<text x="151.7" y="94.9">CBUS0</text>
<text x="159.7" y="94">18</text>
<text x="151.7" y="99.9">CBUS2</text>
<text x="151.7" y="97.4">CBUS1</text>
<text x="159.7" y="99.1">10</text>
<text x="159.7" y="96.5">17</text>
<text x="159.7" y="101.6">19</text>
<text x="226.4" y="99.9">TDO</text>
<text x="227.3" y="97.4">TDI</text>
<text x="232.6" y="96.5">R5</text>
<text x="232.6" y="99.1">V4</text>
<text x="232.7" y="101.6">T5</text>
<text x="142.9" y="104.6" transform="rotate(-90 142.9 104.6)">GND</text>
<text x="148" y="104.6" transform="rotate(-90 148 104.6)">GND</text>
<text x="151.7" y="102.5">CBUS3</text>
<text x="226.4" y="105">TMS</text>
<text x="226.5" y="102.5">TCK</text>
<text x="232.6" y="104.1">U5</text>
<text x="142" y="108" transform="rotate(-90 142 108)">6</text>
<text x="147.1" y="108.5" transform="rotate(-90 147.1 108.5)">16</text>
<text x="162.4" y="109.8" transform="rotate(-90 162.4 109.8)">R56</text>
<text x="164.4" y="108.7" transform="rotate(-90 164.4 108.7)">0</text>
<text x="40.3" y="116.5">D24</text>
<text x="48.2" y="116.5">1N914</text>
<text x="55.4" y="119">1.1k</text>
<text x="140.3" y="119">GND</text>
<text x="161.9" y="116.5">GND</text>
<text x="55.5" y="121.1">R40</text>
<text x="55.7" y="124.1">15k</text>
<text x="233.8" y="124.5">1</text>
<text x="236.5" y="122.9">J4</text>
<text x="242.7" y="124.5">2</text>
<text x="40.3" y="131.7">D26</text>
<text x="40.3" y="126.5">D23</text>
<text x="45.7" y="126.5">1N914</text>
<text x="48.2" y="131.7">1N914</text>
<text x="55.5" y="126.2">R63</text>
<text x="217.7" y="126.7" transform="rotate(-90 217.7 126.7)">GND</text>
<text x="233.8" y="127">3</text>
<text x="233.8" y="129.5">5</text>
<text x="242.7" y="127">4</text>
<text x="242.7" y="129.5">6</text>
<text x="260.7" y="126.8" transform="rotate(-90 260.7 126.8)">+3V3</text>
<text x="10.4" y="135.9">C</text>
<text x="55.4" y="134.2">1.1k</text>
<text x="55.5" y="136.7">R54</text>
<text x="231.9" y="133">CONN_02X03</text>
<text x="285.4" y="135.9">C</text>
<text x="40.3" y="141.8">D25</text>
<text x="45.7" y="141.8">1N914</text>
<text x="55.5" y="141.4">R64</text>
<text x="55.7" y="139.4">15k</text>
<text x="10.4" y="185.9">D</text>
<text x="285.4" y="185.9">D</text>
<text x="35" y="199.9">1</text>
<text x="85" y="199.9">2</text>
<text x="135" y="199.9">3</text>
<text x="185" y="199.9">4</text>
<text x="235" y="199.9">5</text>
<text x="285" y="199.9">6</text>
</g>
</svg>
